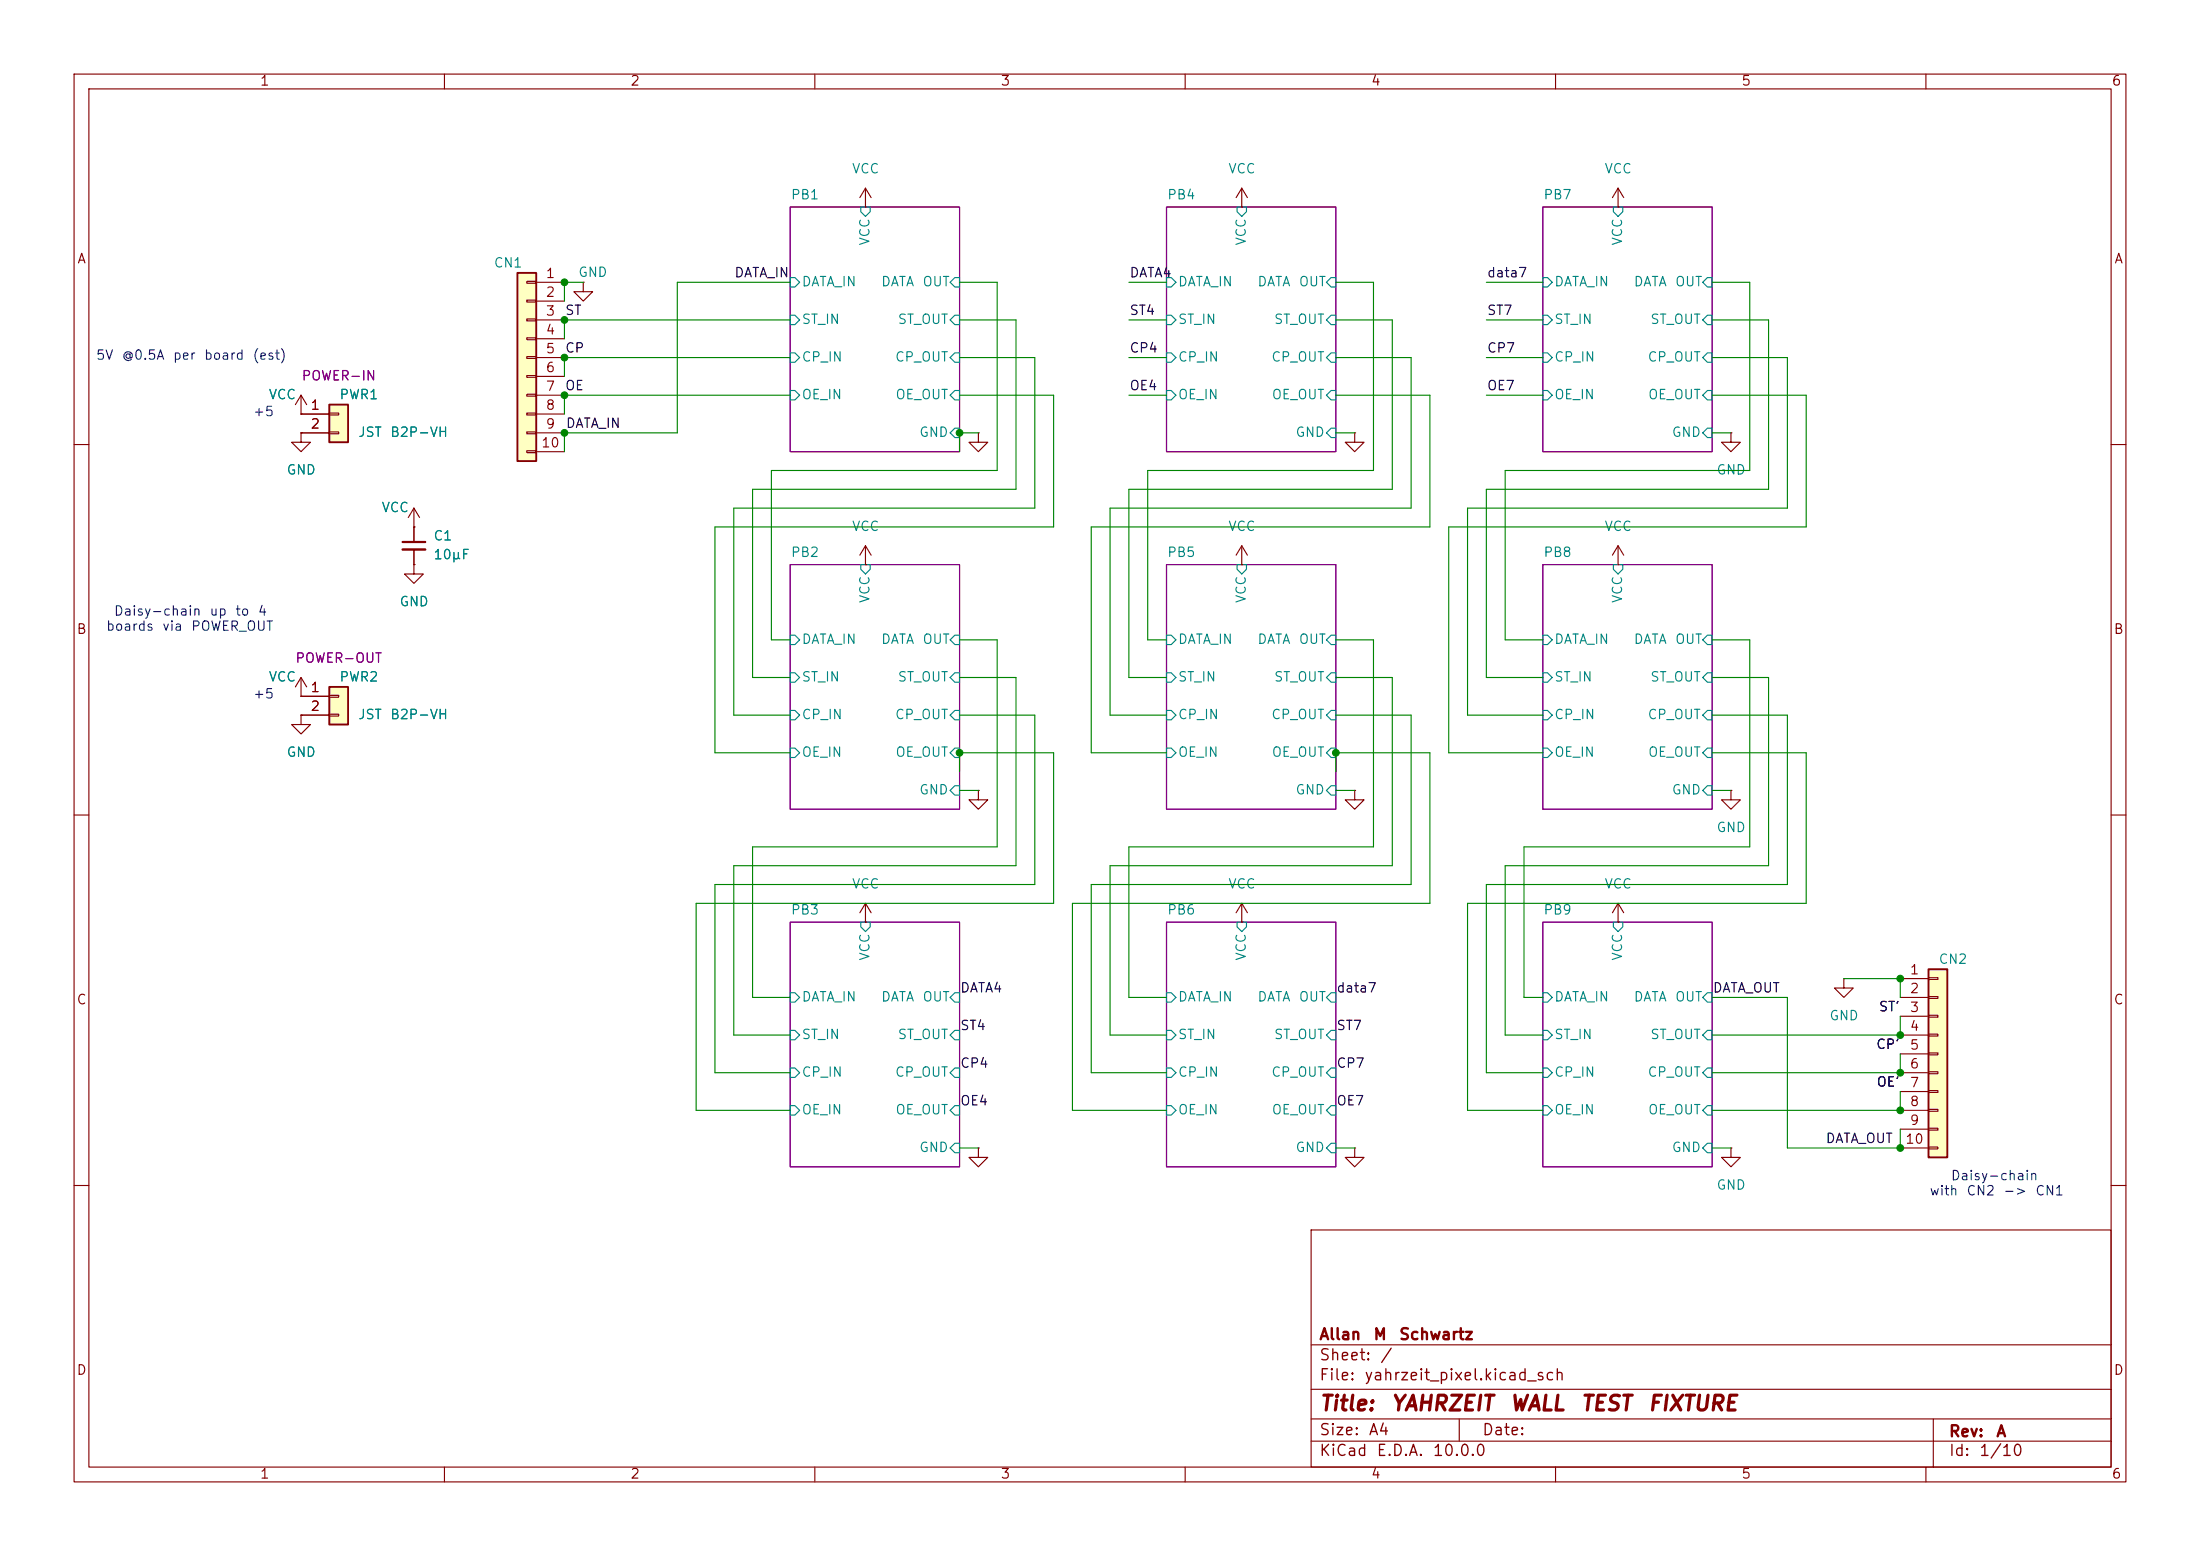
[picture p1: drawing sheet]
<svg xmlns="http://www.w3.org/2000/svg" width="297mm" height="210mm" viewBox="0 0 297 210" stroke-linecap="round" stroke-linejoin="round" font-family="sans-serif">
<g fill="none" stroke="#840000" stroke-width=".15">
<path d="M10 10h277v190h-277zM12 12h273v186h-273zM60 10v2M110 10v2M160 10v2M210 10v2M260 10v2M182.9 58.4v1.3h1.2l-1.2 1.3-1.3-1.3h1.3M182.9 58.4h.1M10 60h2M55.9 71.1v2.1M55.9 74.2v2"/>
<path d="M167.6 76.2h.1M167.6 73.7l-.7 1.2M167.6 73.7l.8 1.2M167.6 73.7v2.5M285 60h2M40.6 96.5v1.3h1.3l-1.3 1.3-1.2-1.3h1.2M40.6 96.5h.1M40.6 94h.1M40.6 91.4l-.7 1.3M40.6 91.4l.8 1.3M40.6 91.4v2.6M10 110h2"/>
<path d="M285 110h2M10 160h2M177 166h108v32h-108zM285 160h2M60 198v2M110 198v2M160 198v2M177 194.5h108M177 191.5h108M177 187.5h108M177 181.5h108M197 191.5v3"/>
<path d="M210 198v2M260 198v2M261 191.5v6.5"/>
</g>
<path d="M106.7 27.9h22.8v33.1h-22.8zM157.5 27.9h22.8v33.1h-22.8zM208.3 27.9h22.8v33.1h-22.8zM106.7 76.2h22.8v33h-22.8zM157.5 76.2h22.8v33h-22.8zM208.3 76.2h22.8v33h-22.8zM106.7 124.5h22.8v33h-22.8zM157.5 124.5h22.8v33h-22.8zM208.3 124.5h22.8v33h-22.8z" fill="none" stroke="#840084" stroke-width=".15"/>
<g fill="none" stroke="#008484" stroke-width=".15">
<path d="M106.7 37.5h.6l.6 .6-.6 .6h-.6zM116.2 27.9h1.3v.7l-.7 .6-.6-.6zM128.9 37.5h.6v1.2h-.6l-.6-.6zM157.5 37.5h.6l.6 .6-.6 .6h-.6zM167 27.9h1.3v.7l-.7 .6-.6-.6zM179.7 37.5h.6v1.2h-.6l-.6-.6zM208.3 37.5h.6l.6 .6-.6 .6h-.6zM217.8 27.9h1.3v.7l-.7 .6-.6-.6zM229.9 38.1l.6-.6h.6v1.2h-.6zM106.7 47.6h.6l.6 .7-.6 .6h-.6zM106.7 52.7h.6l.6 .6-.6 .7h-.6zM106.7 42.5h.6l.6 .7-.6 .6h-.6z"/>
<path d="M128.9 47.6h.6v1.3h-.6l-.6-.6zM128.9 57.8h.6v1.3h-.6l-.6-.7zM128.9 52.7h.6v1.3h-.6l-.6-.7zM128.9 42.5h.6v1.3h-.6l-.6-.6zM157.5 47.6h.6l.6 .7-.6 .6h-.6zM157.5 52.7h.6l.6 .6-.6 .7h-.6zM157.5 42.5h.6l.6 .7-.6 .6h-.6zM179.7 47.6h.6v1.3h-.6l-.6-.6zM179.7 57.8h.6v1.3h-.6l-.6-.7zM179.7 52.7h.6v1.3h-.6l-.6-.7zM179.7 42.5h.6v1.3h-.6l-.6-.6zM208.3 47.6h.6l.6 .7-.6 .6h-.6z"/>
<path d="M208.3 52.7h.6l.6 .6-.6 .7h-.6zM208.3 42.5h.6l.6 .7-.6 .6h-.6zM229.9 48.3l.6-.7h.6v1.3h-.6zM229.9 58.4l.6-.6h.6v1.3h-.6zM230.5 52.7h.6v1.3h-.6l-.6-.7zM230.5 42.5h.6v1.3h-.6l-.6-.6zM116.2 76.2h1.3v.6l-.7 .7-.6-.7zM167 76.2h1.3v.6l-.7 .7-.6-.7zM217.8 76.2h1.3v.6l-.7 .7-.6-.7zM106.7 95.9h.6l.6 .6-.6 .7h-.6zM106.7 85.7h.6l.6 .7-.6 .6h-.6zM106.7 90.8h.6l.6 .6-.6 .7h-.6z"/>
<path d="M128.9 95.9h.6v1.3h-.6l-.6-.7zM128.9 85.7h.6v1.3h-.6l-.6-.6zM128.9 90.8h.6v1.3h-.6l-.6-.7zM157.5 95.9h.6l.6 .6-.6 .7h-.6zM157.5 85.7h.6l.6 .7-.6 .6h-.6zM157.5 90.8h.6l.6 .6-.6 .7h-.6zM179.7 95.9h.6v1.3h-.6l-.6-.7zM179.7 85.7h.6v1.3h-.6l-.6-.6zM179.7 90.8h.6v1.3h-.6l-.6-.7zM208.3 95.9h.6l.6 .6-.6 .7h-.6zM208.3 85.7h.6l.6 .7-.6 .6h-.6zM208.3 90.8h.6l.6 .6-.6 .7h-.6z"/>
<path d="M229.9 96.5l.6-.6h.6v1.3h-.6zM229.9 86.4l.6-.7h.6v1.3h-.6zM230.5 90.8h.6v1.3h-.6l-.6-.7zM106.7 101h.6l.6 .6-.6 .6h-.6zM128.9 106h.6v1.3h-.6l-.6-.6zM128.9 101h.6v1.2h-.6l-.6-.6zM157.5 101h.6l.6 .6-.6 .6h-.6zM179.7 106h.6v1.3h-.6l-.6-.6zM179.7 101h.6v1.2h-.6l-.6-.6zM208.3 101h.6l.6 .6-.6 .6h-.6zM230.5 106h.6v1.3h-.6l-.6-.6zM230.5 101h.6v1.2h-.6l-.6-.6z"/>
<path d="M106.7 134h.6l.6 .6-.6 .7h-.6zM106.7 139.1h.6l.6 .6-.6 .6h-.6zM116.2 124.5h1.3v.6l-.7 .6-.6-.6zM128.9 134h.6v1.3h-.6l-.6-.7zM128.9 139.1h.6v1.2h-.6l-.6-.6zM157.5 134h.6l.6 .6-.6 .7h-.6zM157.5 139.1h.6l.6 .6-.6 .6h-.6zM167 124.5h1.3v.6l-.7 .6-.6-.6zM179.7 134h.6v1.3h-.6l-.6-.7zM179.7 139.1h.6v1.2h-.6l-.6-.6zM208.3 134h.6l.6 .6-.6 .7h-.6zM208.3 139.1h.6l.6 .6-.6 .6h-.6z"/>
<path d="M217.8 124.5h1.3v.6l-.7 .6-.6-.6zM229.9 139.7l.6-.6h.6v1.2h-.6zM230.5 134h.6v1.3h-.6l-.6-.7zM106.7 144.1h.6l.6 .7-.6 .6h-.6zM106.7 149.2h.6l.6 .7-.6 .6h-.6zM128.9 144.1h.6v1.3h-.6l-.6-.6zM128.9 154.3h.6v1.3h-.6l-.6-.7zM128.9 149.2h.6v1.3h-.6l-.6-.6zM157.5 144.1h.6l.6 .7-.6 .6h-.6zM157.5 149.2h.6l.6 .7-.6 .6h-.6zM179.7 144.1h.6v1.3h-.6l-.6-.6zM179.7 154.3h.6v1.3h-.6l-.6-.7z"/>
<path d="M179.7 149.2h.6v1.3h-.6l-.6-.6zM208.3 144.1h.6l.6 .7-.6 .6h-.6zM208.3 149.2h.6l.6 .7-.6 .6h-.6zM229.9 154.9l.6-.6h.6v1.3h-.6zM230.5 144.1h.6v1.3h-.6l-.6-.6zM230.5 149.2h.6v1.3h-.6l-.6-.6z"/>
</g>
<path d="M54.4 73.2h3" fill="none" stroke="#840000" stroke-width=".3"/>
<path d="M54.4 74.2h3" fill="none" stroke="#840000" stroke-width=".33"/>
<path d="M44.4 92.7h2.6v5.1h-2.6z" fill="#ffffc2"/>
<path d="M44.4 92.7h2.6v5.1h-2.6z" fill="none" stroke="#840000" stroke-width=".25"/>
<g fill="none" stroke="#840000" stroke-width=".15">
<path d="M40.6 94h3.8M40.6 96.5h3.8M44.4 93.9h1.3v.2h-1.3zM44.4 96.4h1.3v.2h-1.3zM132.1 106.7v1.3h1.2l-1.2 1.2-1.3-1.2h1.3M132.1 106.7h.1M182.9 106.7v1.3h1.2l-1.2 1.2-1.3-1.2h1.3M182.9 106.7h.1M167.6 124.5h.1M167.6 121.9l-.7 1.3M167.6 121.9l.8 1.3M167.6 121.9v2.6"/>
<path d="M248.9 132.1v1.3h1.3l-1.3 1.2-1.3-1.2h1.3M248.9 132.1h.1M132.1 154.9v1.3h1.2l-1.2 1.3-1.3-1.3h1.3M132.1 154.9h.1"/>
</g>
<path d="M69.8 36.8h2.6v25.4h-2.6z" fill="#ffffc2"/>
<path d="M69.8 36.8h2.6v25.4h-2.6z" fill="none" stroke="#840000" stroke-width=".25"/>
<g fill="none" stroke="#840000" stroke-width=".15">
<path d="M71.1 38h1.3v.2h-1.3zM72.4 38.1h3.8M78.7 38.1v1.3h1.3l-1.3 1.2-1.2-1.2h1.2M78.7 38.1h.1M218.4 27.9h.1M218.4 25.4v2.5M218.4 25.4l-.7 1.3M218.4 25.4l.8 1.3M40.6 58.4v1.3h1.3l-1.3 1.3-1.2-1.3h1.2M40.6 58.4h.1M71.1 40.5h1.3v.3h-1.3zM71.1 43.1h1.3v.2h-1.3z"/>
<path d="M71.1 45.6h1.3v.2h-1.3zM71.1 48.1h1.3v.3h-1.3zM71.1 50.7h1.3v.2h-1.3zM71.1 53.2h1.3v.3h-1.3zM71.1 55.8h1.3v.2h-1.3zM71.1 58.3h1.3v.2h-1.3zM72.4 40.6h3.8M72.4 43.2h3.8M72.4 45.7h3.8M72.4 48.3h3.8M72.4 50.8h3.8M72.4 53.3h3.8"/>
<path d="M72.4 55.9h3.8M72.4 58.4h3.8M233.7 58.4v1.3h1.2l-1.2 1.3-1.3-1.3h1.3M233.7 58.4h.1M55.9 76.2v1.3h1.2l-1.2 1.2-1.3-1.2h1.3M55.9 76.2h.1M71.1 60.8h1.3v.3h-1.3zM72.4 61h3.8M218.4 76.2h.1M218.4 73.7v2.5M218.4 73.7l-.7 1.2M218.4 73.7l.8 1.2"/>
<path d="M116.8 124.5h.1M116.8 121.9l-.7 1.3M116.8 121.9l.8 1.3M116.8 121.9v2.6M218.4 124.5h.1M218.4 121.9l-.7 1.3M218.4 121.9l.8 1.3M218.4 121.9v2.6M233.7 154.9v1.3h1.2l-1.2 1.3-1.3-1.3h1.3M233.7 154.9h.1"/>
</g>
<path d="M260.3 130.8h2.6v25.4h-2.6z" fill="#ffffc2"/>
<path d="M260.3 130.8h2.6v25.4h-2.6z" fill="none" stroke="#840000" stroke-width=".25"/>
<g fill="none" stroke="#840000" stroke-width=".15">
<path d="M116.8 27.9h.1M116.8 25.4l-.7 1.3M116.8 25.4l.8 1.3M116.8 25.4v2.5M233.7 106.7v1.3h1.2l-1.2 1.2-1.3-1.2h1.3M233.7 106.7h.1M256.5 132.1h3.8M256.5 134.6h3.8M256.5 137.2h3.8M256.5 139.7h3.8M260.3 132h1.3v.2h-1.3zM260.3 134.5h1.3v.2h-1.3z"/>
<path d="M260.3 137h1.3v.3h-1.3zM260.3 139.6h1.3v.2h-1.3zM256.5 142.2h3.8M256.5 144.8h3.8M256.5 147.3h3.8M256.5 149.9h3.8M256.5 152.4h3.8M256.5 154.9h3.8M260.3 142.1h1.3v.3h-1.3zM260.3 144.7h1.3v.2h-1.3zM260.3 147.2h1.3v.2h-1.3zM260.3 149.7h1.3v.3h-1.3z"/>
<path d="M260.3 152.3h1.3v.2h-1.3zM260.3 154.8h1.3v.3h-1.3z"/>
</g>
<path d="M44.4 54.6h2.6v5.1h-2.6z" fill="#ffffc2"/>
<path d="M44.4 54.6h2.6v5.1h-2.6z" fill="none" stroke="#840000" stroke-width=".25"/>
<g fill="none" stroke="#840000" stroke-width=".15">
<path d="M167.6 27.9h.1M167.6 25.4l-.7 1.3M167.6 25.4l.8 1.3M167.6 25.4v2.5M40.6 55.9h.1M40.6 58.4h.1M40.6 55.9h3.8M40.6 58.4h3.8M40.6 53.3l-.7 1.3M40.6 53.3l.8 1.3M40.6 53.3v2.6M44.4 55.8h1.3v.2h-1.3z"/>
<path d="M44.4 58.3h1.3v.2h-1.3zM132.1 58.4v1.3h1.2l-1.2 1.3-1.3-1.3h1.3M132.1 58.4h.1M55.9 71.1h.1M55.9 76.2h.1M55.9 68.6l-.8 1.3M55.9 68.6l.7 1.3M55.9 68.6v4.6M55.9 74.2v2M116.8 76.2h.1M116.8 73.7l-.7 1.2M116.8 73.7l.8 1.2"/>
<path d="M116.8 73.7v2.5M40.6 96.5h.1M40.6 94h.1M40.6 94h3.8M40.6 96.5h3.8M182.9 154.9v1.3h1.2l-1.2 1.3-1.3-1.3h1.3M182.9 154.9h.1"/>
</g>
<g fill="none" stroke="#008400" stroke-width=".15">
<path d="M78.7 38.1h-2.5v2.5M106.7 38.1h-15.3v20.3h-15.2v2.6M129.5 38.1h5.1v25.4h-30.5v22.9h2.6M152.4 38.1h5.1M180.3 38.1h5.1v25.4h-30.5v22.9h2.6M200.7 38.1h7.6M231.1 38.1h5.1v25.4h-33v22.9h5.1M106.7 48.3h-30.5v2.5M106.7 43.2h-30.5v2.5M106.7 53.3h-30.5v2.6M129.5 43.2h7.7v22.8h-35.6v25.4h5.1M129.5 53.3h12.7v17.8h-45.7v30.5h10.2"/>
<path d="M129.5 48.3h10.2v20.3h-40.6v27.9h7.6M132.1 58.4h-2.6v2.6M152.4 48.3h5.1M152.4 43.2h5.1M152.4 53.3h5.1M180.3 53.3h12.7v17.8h-45.7v30.5h10.2M180.3 43.2h7.7v22.8h-35.6v25.4h5.1M180.3 48.3h10.2v20.3h-40.6v27.9h7.6M180.3 58.4h2.6M200.7 48.3h7.6M200.7 43.2h7.6M200.7 53.3h7.6"/>
<path d="M231.1 43.2h7.7v22.8h-38.1v25.4h7.6M231.1 53.3h12.7v17.8h-48.2v30.5h12.7M231.1 48.3h10.2v20.3h-43.2v27.9h10.2M231.1 58.4h2.6M129.5 96.5h10.2v22.9h-43.2v25.4h10.2M129.5 86.4h5.1v27.9h-33v20.3h5.1M129.5 91.4h7.7v25.4h-38.1v22.9h7.6M180.3 96.5h10.2v22.9h-43.2v25.4h10.2M180.3 86.4h5.1v27.9h-33v20.3h5.1M180.3 91.4h7.7v25.4h-38.1v22.9h7.6M231.1 96.5h10.2v22.9h-40.6v25.4h7.6M231.1 86.4h5.1v27.9h-30.5v20.3h2.6"/>
<path d="M231.1 91.4h7.7v25.4h-35.6v22.9h5.1M129.5 104.1v-2.5h12.7v20.3h-48.2v28h12.7M129.5 106.7h2.6M180.3 104.1v-2.5h12.7v20.3h-48.2v28h12.7M180.3 106.7h2.6M231.1 101.6h12.7v20.3h-45.7v28h10.2M231.1 106.7h2.6M231.1 134.6h10.2v20.3h15.2v-2.5M248.9 132.1h7.6v2.5M256.5 137.2v2.5h-25.4M129.5 154.9h2.6M180.3 154.9h2.6"/>
<path d="M231.1 154.9h2.6M256.5 142.2v2.6h-25.4M256.5 147.3v2.6h-25.4"/>
</g>
<g fill="#008400" stroke="#008400" stroke-width=".14">
<circle cx="76.2" cy="43.2" r=".46"/>
<circle cx="76.2" cy="48.3" r=".46"/>
<circle cx="76.2" cy="53.3" r=".46"/>
<circle cx="76.2" cy="38.1" r=".46"/>
<circle cx="256.5" cy="132.1" r=".46"/>
<circle cx="256.5" cy="154.9" r=".46"/>
<circle cx="256.5" cy="149.9" r=".46"/>
<circle cx="256.5" cy="144.8" r=".46"/>
<circle cx="256.5" cy="139.7" r=".46"/>
<circle cx="129.5" cy="101.6" r=".46"/>
<circle cx="129.5" cy="58.4" r=".46"/>
<circle cx="76.2" cy="58.4" r=".46"/>
<circle cx="180.3" cy="101.6" r=".46"/>
</g>
<g font-size="2" fill="#840000">
<text x="178" y="190.9">Title:</text>
<text x="187.7" y="190.9">YAHRZEIT</text>
<text x="203.7" y="190.9">WALL</text>
<text x="213.3" y="190.9">TEST</text>
<text x="222.3" y="190.9">FIXTURE</text>
</g>
<g font-size="1.5" fill="#840000">
<text x="178" y="184">Sheet:</text>
<text x="178" y="181.2">Allan</text>
<text x="185.3" y="181.2">M</text>
<text x="186.2" y="184">/</text>
<text x="188.8" y="181.2">Schwartz</text>
<text x="178" y="186.7">File:</text>
<text x="184.1" y="186.7">yahrzeit_pixel.kicad_sch</text>
<text x="178" y="196.9">KiCad</text>
<text x="178" y="194.1">Size:</text>
<text x="184.7" y="194.1">A4</text>
<text x="185.7" y="196.9">E.D.A.</text>
<text x="193.3" y="196.9">10.0.0</text>
<text x="200" y="194.1">Date:</text>
<text x="263" y="194.3">Rev:</text>
<text x="263" y="196.9">Id:</text>
<text x="267.1" y="196.9">1/10</text>
<text x="269.4" y="194.3">A</text>
</g>
<g font-size="1.3" fill="#840000">
<text x="35" y="11.9">1</text>
<text x="85" y="11.9">2</text>
<text x="135" y="11.9">3</text>
<text x="185" y="11.9">4</text>
<text x="235" y="11.9">5</text>
<text x="285" y="11.9">6</text>
<text x="10.3" y="35.9">A</text>
<text x="285.3" y="35.9">A</text>
<text x="73.6" y="37.8">1</text>
<text x="73.6" y="40.4">2</text>
<text x="73.6" y="42.9">3</text>
<text x="73.6" y="45.5">4</text>
<text x="73.6" y="48">5</text>
<text x="73.6" y="50.5">6</text>
<text x="73.6" y="53.1">7</text>
<text x="41.8" y="55.6">1</text>
<text x="41.8" y="58.2">2</text>
<text x="73.6" y="55.6">8</text>
<text x="73.6" y="58.2">9</text>
<text x="73" y="60.7">10</text>
<text x="10.3" y="85.9">B</text>
<text x="285.3" y="85.9">B</text>
<text x="41.8" y="93.7">1</text>
<text x="41.8" y="96.3">2</text>
<text x="257.7" y="131.8">1</text>
<text x="10.3" y="135.9">C</text>
<text x="257.7" y="134.4">2</text>
<text x="257.7" y="136.9">3</text>
<text x="285.3" y="135.9">C</text>
<text x="257.7" y="139.4">4</text>
<text x="257.7" y="142">5</text>
<text x="257.7" y="144.5">6</text>
<text x="257.7" y="147.1">7</text>
<text x="257.7" y="149.6">8</text>
<text x="257.1" y="154.7">10</text>
<text x="257.7" y="152.1">9</text>
<text x="10.3" y="185.9">D</text>
<text x="285.3" y="185.9">D</text>
<text x="35" y="199.9">1</text>
<text x="85" y="199.9">2</text>
<text x="135" y="199.9">3</text>
<text x="185" y="199.9">4</text>
<text x="235" y="199.9">5</text>
<text x="285" y="199.9">6</text>
</g>
<g font-size="1.3" fill="#008484">
<text x="114.9" y="23.7">VCC</text>
<text x="165.7" y="23.7">VCC</text>
<text x="216.5" y="23.7">VCC</text>
<text x="106.7" y="27.2">PB1</text>
<text x="157.5" y="27.2">PB4</text>
<text x="208.3" y="27.2">PB7</text>
<text x="117.7" y="33.2" transform="rotate(-90 117.7 33.2)">VCC</text>
<text x="168.5" y="33.2" transform="rotate(-90 168.5 33.2)">VCC</text>
<text x="219.3" y="33.2" transform="rotate(-90 219.3 33.2)">VCC</text>
<text x="66.6" y="36.4">CN1</text>
<text x="78" y="37.7">GND</text>
<text x="108.1" y="39">DATA_IN</text>
<text x="118.9" y="39">DATA</text>
<text x="124.5" y="39">OUT</text>
<text x="158.9" y="39">DATA_IN</text>
<text x="169.7" y="39">DATA</text>
<text x="175.3" y="39">OUT</text>
<text x="209.7" y="39">DATA_IN</text>
<text x="220.5" y="39">DATA</text>
<text x="226.1" y="39">OUT</text>
<text x="108.1" y="44">ST_IN</text>
<text x="121.1" y="44">ST_OUT</text>
<text x="158.9" y="44">ST_IN</text>
<text x="171.9" y="44">ST_OUT</text>
<text x="209.7" y="44">ST_IN</text>
<text x="222.7" y="44">ST_OUT</text>
<text x="108.1" y="49.1">CP_IN</text>
<text x="120.7" y="49.1">CP_OUT</text>
<text x="158.9" y="49.1">CP_IN</text>
<text x="171.5" y="49.1">CP_OUT</text>
<text x="209.7" y="49.1">CP_IN</text>
<text x="222.3" y="49.1">CP_OUT</text>
<text x="36.2" y="54.2">VCC</text>
<text x="45.7" y="54.2">PWR1</text>
<text x="48.3" y="59.3">JST</text>
<text x="52.6" y="59.3">B2P-VH</text>
<text x="108.1" y="54.2">OE_IN</text>
<text x="120.8" y="54.2">OE_OUT</text>
<text x="124" y="59.3">GND</text>
<text x="158.9" y="54.2">OE_IN</text>
<text x="171.6" y="54.2">OE_OUT</text>
<text x="174.8" y="59.3">GND</text>
<text x="209.7" y="54.2">OE_IN</text>
<text x="222.4" y="54.2">OE_OUT</text>
<text x="225.6" y="59.3">GND</text>
<text x="38.6" y="64.4">GND</text>
<text x="231.6" y="64.4">GND</text>
<text x="51.4" y="69.4">VCC</text>
<text x="114.9" y="72">VCC</text>
<text x="165.7" y="72">VCC</text>
<text x="216.5" y="72">VCC</text>
<text x="58.4" y="73.3">C1</text>
<text x="58.4" y="75.8">10µF</text>
<text x="106.7" y="75.5">PB2</text>
<text x="157.5" y="75.5">PB5</text>
<text x="208.3" y="75.5">PB8</text>
<text x="53.8" y="82.1">GND</text>
<text x="117.7" y="81.5" transform="rotate(-90 117.7 81.5)">VCC</text>
<text x="168.5" y="81.5" transform="rotate(-90 168.5 81.5)">VCC</text>
<text x="219.3" y="81.5" transform="rotate(-90 219.3 81.5)">VCC</text>
<text x="108.1" y="87.2">DATA_IN</text>
<text x="118.9" y="87.2">DATA</text>
<text x="124.5" y="87.2">OUT</text>
<text x="158.9" y="87.2">DATA_IN</text>
<text x="169.7" y="87.2">DATA</text>
<text x="175.3" y="87.2">OUT</text>
<text x="209.7" y="87.2">DATA_IN</text>
<text x="220.5" y="87.2">DATA</text>
<text x="226.1" y="87.2">OUT</text>
<text x="36.2" y="92.3">VCC</text>
<text x="45.7" y="92.3">PWR2</text>
<text x="108.1" y="92.3">ST_IN</text>
<text x="121.1" y="92.3">ST_OUT</text>
<text x="158.9" y="92.3">ST_IN</text>
<text x="171.9" y="92.3">ST_OUT</text>
<text x="209.7" y="92.3">ST_IN</text>
<text x="222.7" y="92.3">ST_OUT</text>
<text x="48.3" y="97.4">JST</text>
<text x="52.6" y="97.4">B2P-VH</text>
<text x="108.1" y="97.4">CP_IN</text>
<text x="120.7" y="97.4">CP_OUT</text>
<text x="158.9" y="97.4">CP_IN</text>
<text x="171.5" y="97.4">CP_OUT</text>
<text x="209.7" y="97.4">CP_IN</text>
<text x="222.3" y="97.4">CP_OUT</text>
<text x="38.6" y="102.5">GND</text>
<text x="108.1" y="102.5">OE_IN</text>
<text x="120.8" y="102.5">OE_OUT</text>
<text x="124" y="107.5">GND</text>
<text x="158.9" y="102.5">OE_IN</text>
<text x="171.6" y="102.5">OE_OUT</text>
<text x="174.8" y="107.5">GND</text>
<text x="209.7" y="102.5">OE_IN</text>
<text x="222.4" y="102.5">OE_OUT</text>
<text x="225.6" y="107.5">GND</text>
<text x="231.6" y="112.6">GND</text>
<text x="106.7" y="123.7">PB3</text>
<text x="114.9" y="120.2">VCC</text>
<text x="157.5" y="123.7">PB6</text>
<text x="165.7" y="120.2">VCC</text>
<text x="208.3" y="123.7">PB9</text>
<text x="216.5" y="120.2">VCC</text>
<text x="117.7" y="129.8" transform="rotate(-90 117.7 129.8)">VCC</text>
<text x="168.5" y="129.8" transform="rotate(-90 168.5 129.8)">VCC</text>
<text x="219.3" y="129.8" transform="rotate(-90 219.3 129.8)">VCC</text>
<text x="261.6" y="130.4">CN2</text>
<text x="108.1" y="135.5">DATA_IN</text>
<text x="118.9" y="135.5">DATA</text>
<text x="124.5" y="135.5">OUT</text>
<text x="158.9" y="135.5">DATA_IN</text>
<text x="169.7" y="135.5">DATA</text>
<text x="175.3" y="135.5">OUT</text>
<text x="209.7" y="135.5">DATA_IN</text>
<text x="220.5" y="135.5">DATA</text>
<text x="226.1" y="135.5">OUT</text>
<text x="108.1" y="140.6">ST_IN</text>
<text x="121.1" y="140.6">ST_OUT</text>
<text x="158.9" y="140.6">ST_IN</text>
<text x="171.9" y="140.6">ST_OUT</text>
<text x="209.7" y="140.6">ST_IN</text>
<text x="222.7" y="140.6">ST_OUT</text>
<text x="246.9" y="138">GND</text>
<text x="108.1" y="145.6">CP_IN</text>
<text x="120.7" y="145.6">CP_OUT</text>
<text x="158.9" y="145.6">CP_IN</text>
<text x="171.5" y="145.6">CP_OUT</text>
<text x="209.7" y="145.6">CP_IN</text>
<text x="222.3" y="145.6">CP_OUT</text>
<text x="108.1" y="150.7">OE_IN</text>
<text x="120.8" y="150.7">OE_OUT</text>
<text x="124" y="155.8">GND</text>
<text x="158.9" y="150.7">OE_IN</text>
<text x="171.6" y="150.7">OE_OUT</text>
<text x="174.8" y="155.8">GND</text>
<text x="209.7" y="150.7">OE_IN</text>
<text x="222.4" y="150.7">OE_OUT</text>
<text x="225.6" y="155.8">GND</text>
<text x="231.6" y="160.9">GND</text>
</g>
<g font-size="1.3">
<text x="99.1" y="37.8">DATA_IN</text>
<text x="152.4" y="37.8">DATA4</text>
<text x="200.7" y="37.8">data7</text>
<text x="76.2" y="47.9">CP</text>
<text x="76.2" y="42.8">ST</text>
<text x="152.4" y="47.9">CP4</text>
<text x="152.4" y="42.8">ST4</text>
<text x="200.7" y="42.8">ST7</text>
<text x="200.7" y="47.9">CP7</text>
<text x="76.2" y="53">OE</text>
<text x="152.4" y="53">OE4</text>
<text x="200.7" y="53">OE7</text>
<text x="76.3" y="58.1">DATA_IN</text>
<text x="129.5" y="134.3">DATA4</text>
<text x="180.3" y="134.3">data7</text>
<text x="231.1" y="134.3">DATA_OUT</text>
<text x="253.6" y="136.8">ST'</text>
<text x="129.5" y="139.4">ST4</text>
<text x="180.3" y="139.4">ST7</text>
<text x="253.2" y="141.9">CP'</text>
<text x="129.5" y="144.4">CP4</text>
<text x="129.5" y="149.5">OE4</text>
<text x="180.3" y="149.5">OE7</text>
<text x="180.3" y="144.4">CP7</text>
<text x="253.3" y="147">OE'</text>
<text x="246.4" y="154.6">DATA_OUT</text>
</g>
<g font-size="1.3" fill="#0000c2">
<text x="12.9" y="48.9">5V</text>
<text x="16.3" y="48.9">@0.5A</text>
<text x="23.3" y="48.9">per</text>
<text x="27.5" y="48.9">board</text>
<text x="34" y="48.9">(est)</text>
<text x="34.1" y="56.5">+5</text>
<text x="15.3" y="83.4">Daisy-chain</text>
<text x="28.2" y="83.4">up</text>
<text x="31.7" y="83.4">to</text>
<text x="34.7" y="83.4">4</text>
<text x="14.2" y="85.5">boards</text>
<text x="21.8" y="85.5">via</text>
<text x="25.7" y="85.5">POWER_OUT</text>
<text x="34.1" y="94.6">+5</text>
<text x="260.4" y="161.7">with</text>
<text x="263.3" y="159.6">Daisy-chain</text>
<text x="265.4" y="161.7">CN2</text>
<text x="270.4" y="161.7">-&gt;</text>
<text x="274.7" y="161.7">CN1</text>
</g>
<g font-size="1.3" fill="#840084">
<text x="40.6" y="51.7">POWER-IN</text>
<text x="39.8" y="89.8">POWER-OUT</text>
</g>
</svg>
